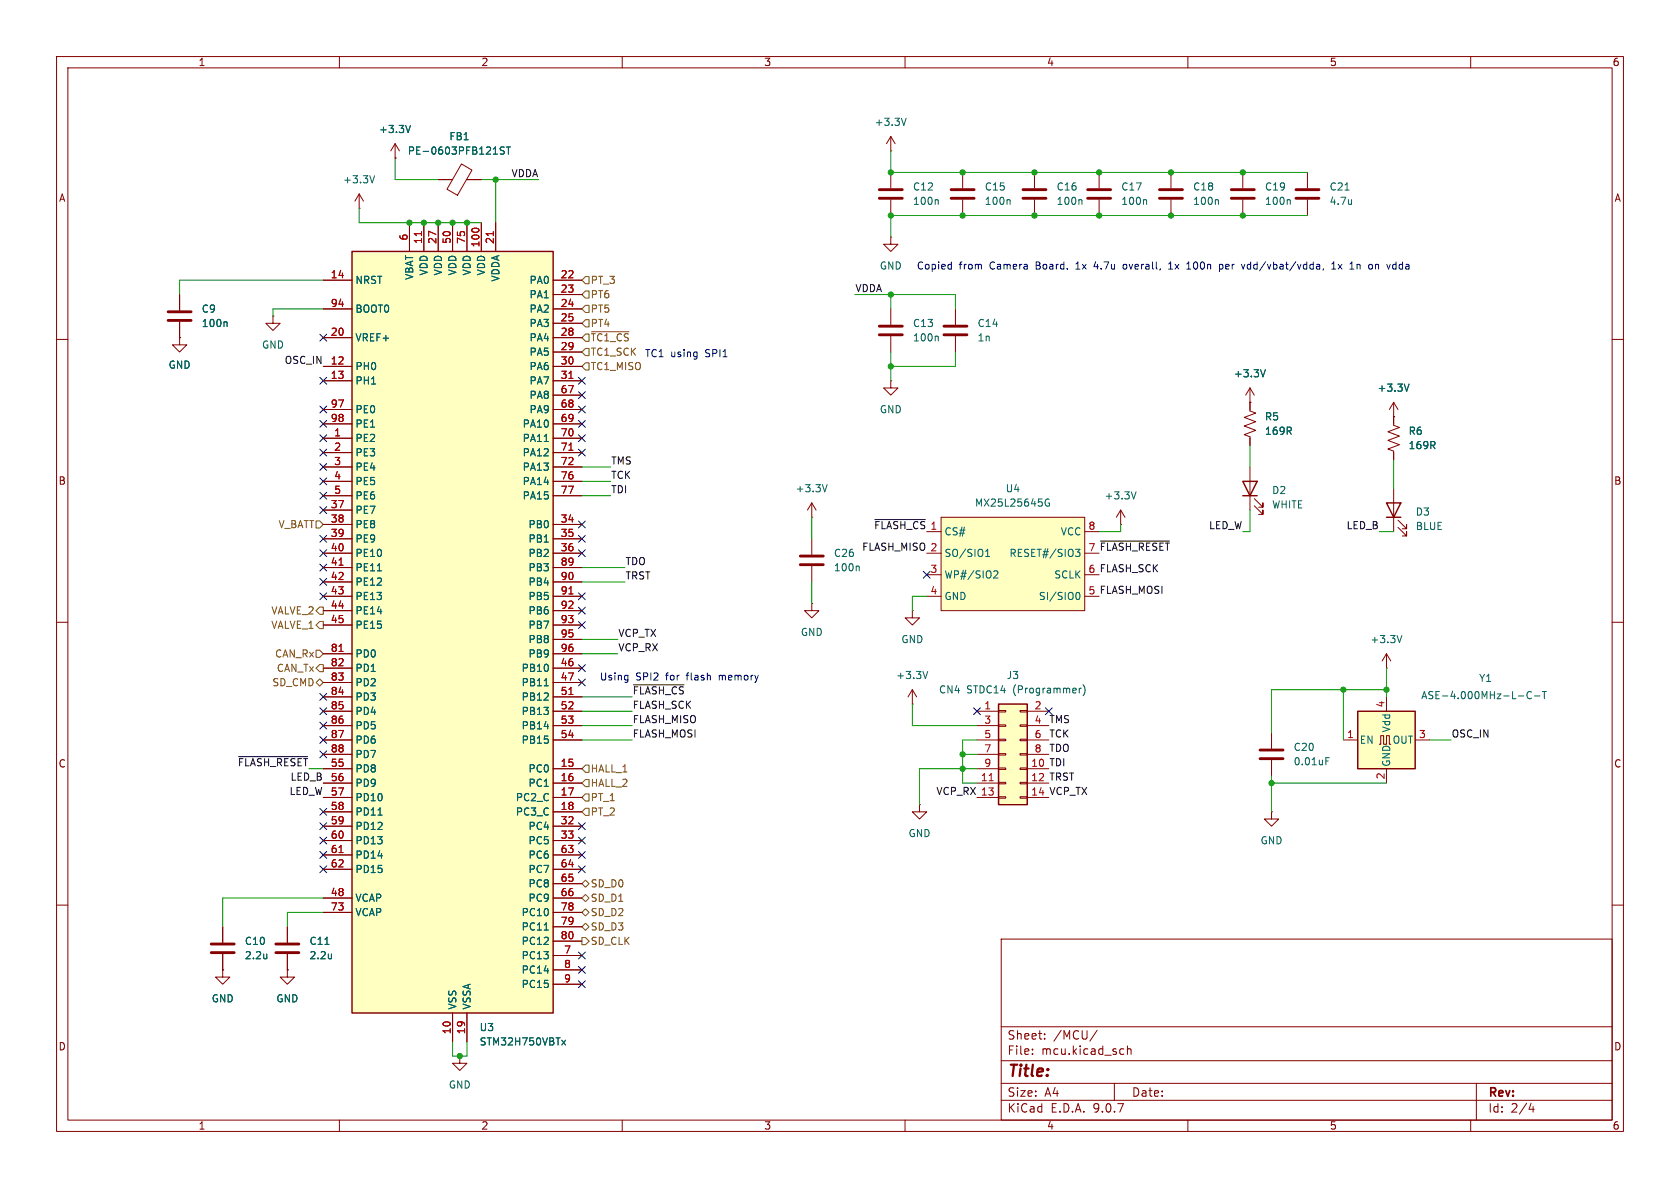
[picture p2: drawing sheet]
<svg xmlns="http://www.w3.org/2000/svg" width="297mm" height="210mm" viewBox="0 0 297 210" stroke-linecap="round" stroke-linejoin="round" font-family="sans-serif">
<g fill="none" stroke="#840000" stroke-width=".18">
<path d="M10 10h277v190h-277zM12 12h273v186h-273zM60 10v2M110 10v2M160 10v2M210 10v2M260 10v2M77.5 31.8h2.5M81.6 29l1.8 1.1-2.5 4.4-1.9-1zM82.5 31.8h2.6M31.7 52.1v2.8M31.7 56.9v2.8"/>
<path d="M48.3 55.9v1.3h1.2l-1.2 1.2-1.3-1.2h1.3M48.3 55.9h.1M10 60h2M285 60h2M10 110h2M143.5 106.7v1.3h1.3l-1.3 1.2-1.3-1.2h1.3M143.5 106.7h.1M285 110h2M224.8 143.5v1.3h1.3l-1.3 1.3-1.3-1.3h1.3M224.8 143.5h.1M10 160h2M177 166h108v32h-108z"/>
<path d="M285 160h2M60 198v2M110 198v2M160 198v2M177 194.5h108M177 191.5h108M177 187.5h108M177 181.5h108M182.5 186.3v.1M182.5 185.5v.1M184.7 183.6v.1M184.7 182.8v.1"/>
<path d="M194 182.1l-1.3 2M197 191.5v3M198.2 185.4l.5 .1M198.7 186.3l-.5 .1M199.3 185.5l.2-.1 .4 .1 .1 .9M199.3 184.9v1.5M210 198v2M260 198v2M261 191.5v6.5M270.7 195l-.4 1.1h.9M271 195.6v1"/>
</g>
<path d="M29.7 55.1h4.1M29.7 56.6h4.1" fill="none" stroke="#840000" stroke-width=".51"/>
<path d="M89.2 26h-.5l-.2 .1v.4l.5 .2 .2 .3-.3 .2h-.5M89.5 26h.7M89.9 26v1.2M40 56.9l.1 .2v.6" fill="none" stroke="#006464" stroke-width=".18"/>
<path d="M240 125.7h10.2v10.2h-10.2z" fill="#ffffc2"/>
<path d="M245.1 88.9h2.5l-1.2 2.5zM245.1 91.4h2.5M240 125.7h10.2v10.2h-10.2z" fill="none" stroke="#840000" stroke-width=".25"/>
<g fill="none" stroke="#840000" stroke-width=".18">
<path d="M63.5 36.8h.1M63.5 34.3l-.8 1.3M63.5 34.3l.8 1.3M63.5 34.3v2.5M69.8 27.9h.1M69.8 25.4l-.7 1.3M69.8 25.4l.8 1.3M69.8 25.4v2.5M157.5 26.7h.1M157.5 24.1l-.8 1.3M157.5 24.1l.7 1.3M157.5 24.1v2.6"/>
<path d="M170.2 30.5v2.8M170.2 35.3v2.8M31.7 59.7v1.3h1.3l-1.3 1.2-1.2-1.2h1.2M31.7 59.7h.1M157.5 41.9v1.3h1.2l-1.2 1.3-1.3-1.3h1.3M157.5 41.9h.1M157.5 54.6v2.8M157.5 59.4v2.8M168.9 54.6v2.8M168.9 59.4v2.8M157.5 67.3v1.3h1.2l-1.2 1.3-1.3-1.3h1.3M157.5 67.3h.1"/>
<path d="M221 71.1h.1M221 68.6v4l1 .4-2 .8 2 .7-2 .8 2 .8-2 .7 1 .4v1.5M221 68.6l-.8 1.3M221 68.6l.7 1.3M246.4 71.1v4.1l1 .4-2 .7 2 .8-2 .8 2 .7-2 .8 1 .4v1.5M246.4 73.7h.1M246.4 71.1l-.8 1.3M246.4 71.1l.7 1.3M198.1 92.7h.1M198.1 90.2l-.7 1.2M198.1 90.2l.8 1.2M198.1 90.2v2.5"/>
<path d="M246.4 86.4v7.6M247.1 93.2l1.6 1.5v-.7v.7h-.8M247.1 91.9l1.6 1.6v-.8v.8h-.8M161.3 108v1.2h1.3l-1.3 1.3-1.3-1.3h1.3M161.3 108h.1M245.1 118.1h.1M245.1 115.6v2.5M245.1 115.6l-.8 1.2M245.1 115.6l.8 1.2M161.3 124.5h.1M161.3 121.9l-.8 1.3M161.3 121.9l.8 1.3"/>
<path d="M161.3 121.9v2.6M224.8 129.5v2.8M224.8 134.4v2.8M237.5 130.8h2.5M243.8 131.6h.3v-1.6h.5v1.6h.5v-1.6h.5v1.6h.3M245.1 123.2v2.5M245.1 135.9v2.5M250.2 130.8h2.5M39.4 171.5v1.2h1.2l-1.2 1.3-1.3-1.3h1.3M39.4 171.5h.1M39.4 163.8v2.8M39.4 168.7v2.8"/>
<path d="M50.8 171.5v1.2h1.3l-1.3 1.3-1.3-1.3h1.3M50.8 171.5h.1M50.8 163.8v2.8M50.8 168.7v2.8M81.3 186.7v1.3h1.2l-1.2 1.2-1.3-1.2h1.3M81.3 186.7h.1"/>
</g>
<g fill="none" stroke="#006464" stroke-width=".18">
<path d="M66.2 31.1l-.4 1.2M72.6 22.2l-.5 1.2M160.2 20.9l-.4 1.3M178.4 35.3l.2 .2v.6M165.7 59.4l.2 .2v.7M223.7 65.3l-.4 1.3M249.1 67.9l-.4 1.3M200.8 86.9l-.4 1.3M164 118.7l-.4 1.3M247.8 112.3l-.4 1.3M234.4 134.5h.4M234.4 133.9h.6"/>
<path d="M268.4 123h1M270.7 122.4a.6 .6 0 0 0-.8 .4 .6 .6 0 0 0 .6 .7l.2-.1M271.3 123h.9M272.7 122.2h.7M273 122.2v1.3M47.2 168.6v.9M47.2 169.4h-.1M57.4 166.9h.8M58.6 168.6v.9M58.6 169.4h-.1"/>
</g>
<path d="M168.1 33.5h4.1M168.1 35.1h4.1M155.4 57.7h4.1M155.4 59.2h4.1M166.9 57.7h4M166.9 59.2h4M222.8 132.6h4M222.8 134.1h4M37.3 166.9h4.1M37.3 168.4h4.1M48.8 166.9h4M48.8 168.4h4" fill="none" stroke="#840000" stroke-width=".51"/>
<path d="M62.2 44.5h35.6v134.6h-35.6z" fill="#ffffc2"/>
<path d="M62.2 44.5h35.6v134.6h-35.6zM219.7 85.1h2.5l-1.2 2.5zM219.7 87.6h2.5" fill="none" stroke="#840000" stroke-width=".25"/>
<g fill="none" stroke="#840000" stroke-width=".18">
<path d="M72.4 39.4v5.1M74.9 39.4v5.1M77.5 39.4v5.1M80 39.4v5.1M82.5 39.4v5.1M85.1 39.4v5.1M87.6 39.4v5.1M157.5 30.5v2.8M157.5 35.3v2.8M182.9 30.5v2.8M182.9 35.3v2.8M194.3 30.5v2.8"/>
<path d="M194.3 35.3v2.8M207 30.5v2.8M207 35.3v2.8M219.7 30.5v2.8M219.7 35.3v2.8M231.1 30.5v2.8M231.1 35.3v2.8M57.1 49.5h5.1M57.1 54.6h5.1M57.1 59.7h5.1M97.8 49.5h5.1M97.8 54.6h5.1"/>
<path d="M97.8 59.7h5.1M97.8 52.1h5.1M97.8 57.2h5.1M57.1 64.8h5.1M57.1 67.3h5.1M57.1 72.4h5.1M57.1 74.9h5.1M57.1 77.5h5.1M97.8 64.8h5.1M97.8 67.3h5.1M97.8 72.4h5.1M97.8 74.9h5.1"/>
<path d="M97.8 77.5h5.1M97.8 62.2h5.1M97.8 69.9h5.1M57.1 80h5.1M57.1 82.6h5.1M57.1 85.1h5.1M57.1 87.6h5.1M57.1 90.2h5.1M57.1 92.7h5.1M57.1 95.3h5.1M57.1 97.8h5.1M97.8 80h5.1"/>
<path d="M97.8 82.6h5.1M97.8 85.1h5.1M97.8 87.6h5.1M97.8 92.7h5.1M97.8 95.3h5.1M97.8 97.8h5.1M143.5 91.4h.1M143.5 88.9l-.8 1.3M143.5 88.9l.8 1.3M143.5 88.9v2.5M221 82.6v7.6M221.7 89.4l1.6 1.5v-.7v.7h-.8"/>
<path d="M221.7 88.1l1.6 1.6v-.8v.8h-.8M57.1 100.3h5.1M57.1 102.9h5.1M57.1 105.4h5.1M57.1 108h5.1M57.1 110.5h5.1M57.1 115.6h5.1M57.1 118.1h5.1M97.8 100.3h5.1M97.8 102.9h5.1M97.8 105.4h5.1M97.8 108h5.1"/>
<path d="M97.8 110.5h5.1M97.8 115.6h5.1M97.8 118.1h5.1M97.8 113h5.1M57.1 120.7h5.1M57.1 123.2h5.1M57.1 125.7h5.1M57.1 128.3h5.1M57.1 130.8h5.1M57.1 133.4h5.1M57.1 135.9h5.1M57.1 138.4h5.1"/>
<path d="M97.8 120.7h5.1M97.8 123.2h5.1M97.8 125.7h5.1M97.8 128.3h5.1M97.8 130.8h5.1M97.8 135.9h5.1M97.8 138.4h5.1M57.1 141h5.1M57.1 143.5h5.1M57.1 146.1h5.1M57.1 148.6h5.1M57.1 151.1h5.1"/>
<path d="M57.1 153.7h5.1M57.1 158.8h5.1M97.8 141h5.1M97.8 143.5h5.1M97.8 146.1h5.1M97.8 148.6h5.1M97.8 151.1h5.1M97.8 153.7h5.1M97.8 158.8h5.1M97.8 156.2h5.1M57.1 161.3h5.1M80 179.1v5.1"/>
<path d="M82.5 179.1v5.1M97.8 161.3h5.1M97.8 163.8h5.1M97.8 166.4h5.1M97.8 168.9h5.1M97.8 171.5h5.1M97.8 174h5.1"/>
</g>
<g fill="none" stroke="#006464" stroke-width=".18">
<path d="M165.7 35.3l.2 .2v.6M191.1 35.3l.2 .2v.6M202.5 35.3l.2 .2v.6M215.2 35.3l.2 .2v.6M227.9 35.3l.2 .2v.6M237.8 33.6h.7M238.9 35.3v.8M238.9 36v.1M96.2 78h.7M146.2 85.7l-.4 1.2M66.7 100.9h.7M96.2 121.2h.7"/>
<path d="M66.8 144.1h.8M96.2 164.4h.7M99.3 183.9l.7 .8M100 183.9l-.7 .8"/>
</g>
<path d="M74.5 40.9v.8M87.2 40.9v.8M100.6 66.9h.7M100.6 79.6h.7M59.9 99.9h.8M59.9 115.2h.8M100.6 105h.7M100.6 122.8h.7M59.9 150.7h.8" fill="none" stroke="#a90000" stroke-width=".18"/>
<path d="M155.4 33.5h4.1M155.4 35.1h4.1M180.8 33.5h4.1M180.8 35.1h4.1M192.3 33.5h4M192.3 35.1h4M205 33.5h4M205 35.1h4M217.7 33.5h4M217.7 35.1h4M229.1 33.5h4.1M229.1 35.1h4.1" fill="none" stroke="#840000" stroke-width=".51"/>
<path d="M176.5 124.5h5.1v17.7h-5.1z" fill="#ffffc2"/>
<path d="M176.5 124.5h5.1v17.7h-5.1z" fill="none" stroke="#840000" stroke-width=".25"/>
<g fill="none" stroke="#840000" stroke-width=".18">
<path d="M172.7 125.7h3.8M172.7 128.3h3.8M172.7 130.8h3.8M172.7 133.4h3.8M172.7 135.9h3.8M172.7 138.4h3.8M176.5 125.6h1.3v.3h-1.3zM176.5 128.1h1.3v.3h-1.3zM176.5 130.7h1.3v.2h-1.3zM176.5 133.2h1.3v.3h-1.3zM176.5 135.8h1.3v.2h-1.3zM176.5 138.3h1.3v.3h-1.3z"/>
<path d="M180.3 125.6h1.3v.3h-1.3zM180.3 128.1h1.3v.3h-1.3zM180.3 130.7h1.3v.2h-1.3zM180.3 133.2h1.3v.3h-1.3zM180.3 135.8h1.3v.2h-1.3zM180.3 138.3h1.3v.3h-1.3zM181.6 125.7h3.8M181.6 128.3h3.8M181.6 130.8h3.8M181.6 133.4h3.8M181.6 135.9h3.8M181.6 138.4h3.8"/>
<path d="M162.6 142.2v1.3h1.2l-1.2 1.3-1.3-1.3h1.3M162.6 142.2h.1M172.7 141h3.8M176.5 140.8h1.3v.3h-1.3zM180.3 140.8h1.3v.3h-1.3zM181.6 141h3.8"/>
</g>
<path d="M174.9 138h.7" fill="none" stroke="#a90000" stroke-width=".18"/>
<path d="M190.8 121.7v.8M191.2 121.7l-.4 .2M191.5 121a1.46 1.46 0 0 1 0 2" fill="none" stroke="#006464" stroke-width=".18"/>
<path d="M166.4 91.4h25.4v16.6h-25.4z" fill="#ffffc2"/>
<g fill="none" stroke="#840000" stroke-width=".18">
<path d="M69.8 27.9h.1M72.4 39.4v5.1M74.9 39.4v5.1M77.5 39.4v5.1M77.5 31.8h2.5M80 39.4v5.1M82.5 39.4v5.1M82.5 31.8h2.6M85.1 39.4v5.1M87.6 39.4v5.1M31.7 59.7h.1M31.7 52.1v2.8"/>
<path d="M31.7 56.9v2.8M57.1 49.5h5.1M57.1 54.6h5.1M57.1 59.7h5.1M97.8 49.5h5.1M97.8 54.6h5.1M97.8 59.7h5.1M97.8 52.1h5.1M97.8 57.2h5.1M57.1 64.8h5.1M57.1 67.3h5.1M57.1 72.4h5.1"/>
<path d="M57.1 74.9h5.1M57.1 77.5h5.1M97.8 64.8h5.1M97.8 67.3h5.1M97.8 72.4h5.1M97.8 74.9h5.1M97.8 77.5h5.1M97.8 62.2h5.1M97.8 69.9h5.1M221 71.1h.1M221 71.1v1.3M221 77.5v1.2"/>
<path d="M246.4 73.7h.1M246.4 73.7v1.2M57.1 97.8h5.1M57.1 80h5.1M57.1 82.6h5.1M57.1 85.1h5.1M57.1 87.6h5.1M57.1 90.2h5.1M57.1 92.7h5.1M57.1 95.3h5.1M97.8 97.8h5.1M97.8 80h5.1"/>
<path d="M97.8 82.6h5.1M97.8 85.1h5.1M97.8 87.6h5.1M97.8 92.7h5.1M97.8 95.3h5.1M143.5 95.3v2.7M163.8 94h2.6M163.8 97.8h2.6M166.4 91.4h25.4v16.6h-25.4zM191.8 94h2.5M191.8 97.8h2.5M246.4 80v1.3"/>
<path d="M57.1 105.4h5.1M57.1 100.3h5.1M57.1 102.9h5.1M57.1 108h5.1M57.1 110.5h5.1M57.1 115.6h5.1M57.1 118.1h5.1M97.8 105.4h5.1M97.8 100.3h5.1M97.8 102.9h5.1M97.8 108h5.1M97.8 110.5h5.1"/>
<path d="M97.8 115.6h5.1M97.8 118.1h5.1M97.8 113h5.1M143.5 100.1v2.8M163.8 101.6h2.6M163.8 105.4h2.6M191.8 101.6h2.5M191.8 105.4h2.5M57.1 120.7h5.1M57.1 123.2h5.1M57.1 125.7h5.1M57.1 128.3h5.1"/>
<path d="M57.1 130.8h5.1M57.1 133.4h5.1M57.1 135.9h5.1M57.1 138.4h5.1M97.8 120.7h5.1M97.8 123.2h5.1M97.8 125.7h5.1M97.8 128.3h5.1M97.8 130.8h5.1M97.8 135.9h5.1M97.8 138.4h5.1M57.1 141h5.1"/>
<path d="M57.1 143.5h5.1M57.1 146.1h5.1M57.1 148.6h5.1M57.1 151.1h5.1M57.1 153.7h5.1M57.1 158.8h5.1M97.8 141h5.1M97.8 143.5h5.1M97.8 146.1h5.1M97.8 148.6h5.1M97.8 151.1h5.1M97.8 153.7h5.1"/>
<path d="M97.8 158.8h5.1M97.8 156.2h5.1M39.4 171.5h.1M39.4 163.8v2.8M39.4 168.7v2.8M50.8 171.5h.1M50.8 163.8v2.8M50.8 168.7v2.8M57.1 161.3h5.1M80 179.1v5.1M82.5 179.1v5.1M97.8 161.3h5.1"/>
<path d="M97.8 163.8h5.1M97.8 166.4h5.1M97.8 168.9h5.1M97.8 171.5h5.1M97.8 174h5.1"/>
</g>
<g fill="none" stroke="#006464" stroke-width=".18">
<path d="M72.6 22.2l-.5 1.2M89.2 26h-.5l-.2 .1v.4l.5 .2 .2 .3-.3 .2h-.5M89.5 26h.7M89.9 26v1.2M40 56.9l.1 .2v.6M96.2 78h.7M223.7 65.3l-.4 1.3M249.1 67.9l-.4 1.3M174.2 98.4h.8M174.2 97.5l.4-.4v1.3M185.5 88.3a.59 .59 0 0 0-.8 .5 .59 .59 0 0 0 .8 .6v-.5h-.2M190.1 97.1h.8l-.4 .5 .4 .1v.4l-.2 .3h-.4"/>
<path d="M66.7 100.9h.7M151.7 100.1l.2 .1v.7M175.7 101l.5-.1 .2 .4-.8 .9h.8M190.3 105l.2-.3a.68 .68 0 0 1 .4 .7 .68 .68 0 0 1-.4 .6l-.2-.3M96.2 121.2h.7M66.8 144.1h.8M47.2 168.6v.9M47.2 169.4h-.1M57.4 166.9h.8M58.6 168.6v.9M58.6 169.4h-.1M96.2 164.4h.7"/>
<path d="M99.3 183.9l.7 .8M100 183.9l-.7 .8"/>
</g>
<path d="M141.5 98.3h4M141.5 99.8h4" fill="none" stroke="#840000" stroke-width=".51"/>
<g fill="none" stroke="#725600" stroke-width=".18">
<path d="M103.5 51.4h.6v1.3h-.6l-.6-.6zM103.5 56.5h.6v1.3h-.6l-.6-.6zM103.5 48.9h.6v1.3h-.6l-.6-.7zM103.5 54h.6v1.2h-.6l-.6-.6zM103.5 59.1h.6v1.2h-.6l-.6-.6zM104.6 58.6h6.6M103.5 64.1h.6v1.3h-.6l-.6-.6zM103.5 61.6h.6v1.3h-.6l-.6-.7zM55.9 92.1h.6l.6 .6-.6 .6h-.6zM55.9 114.9h.6l.6 .7-.6 .6h-.6zM56.5 117.5h.6v1.2h-.6l-.6-.6zM56.5 107.3h.6v1.3h-.6l-.6-.6z"/>
<path d="M56.5 109.9h.6v1.2h-.6l-.6-.6zM56.5 120l.6 .7-.6 .6-.6-.6zM103.5 137.8h.6v1.3h-.6l-.6-.7zM103.5 135.3h.6v1.2h-.6l-.6-.6zM102.9 156.2l.6-.6 .6 .6-.6 .6zM102.9 158.8l.6-.7 .6 .7-.6 .6zM103.5 140.3h.6v1.3h-.6l-.6-.6zM103.5 142.9h.6v1.2h-.6l-.6-.6zM102.9 165.7h.6l.6 .7-.6 .6h-.6zM102.9 163.8l.6-.6 .6 .6-.6 .7zM102.9 161.3l.6-.6 .6 .6-.6 .6z"/>
</g>
<path d="M154.7 91.8h8.9M194.5 95.7h12.2M42.2 133.8h12.2M112 121.1h8.9" fill="none" stroke="#0f0f0f" stroke-width=".18"/>
<g fill="none" stroke="#009600" stroke-width=".18">
<path d="M63.5 36.8v2.6h21.6M69.8 27.9v3.9h7.7M85.1 31.8h10.1M87.6 31.8v7.6M157.5 26.7v3.8h73.6M231.1 38.1h-73.6v3.8M57.1 49.5h-25.4v2.6M57.1 54.6h-8.8v1.3M151.1 52.1h17.8v2.5M157.5 52.1v2.5M157.5 62.2v5.1M168.9 62.2v2.6h-11.4"/>
<path d="M221 78.7v3.9M102.9 85.1h5M102.9 82.6h5M102.9 87.6h5M143.5 91.4v3.9M198.1 92.7v1.3h-3.8M221 90.2v3.8h-1.3M243.8 94h2.6M246.4 81.3v5.1M102.9 100.3h7.6M102.9 113h6.3M102.9 115.6h6.3"/>
<path d="M102.9 102.9h7.6M143.5 102.9v3.8M163.8 105.4h-2.5v2.6M245.1 118.1v5.1M102.9 128.3h8.9M102.9 130.8h8.9M102.9 123.2h8.9M102.9 125.7h8.9M161.3 124.5v3.8h11.4M170.2 133.4h2.5M172.7 130.8h-2.5v7.6h2.5M172.7 135.9h-10.1v6.3"/>
<path d="M224.8 138.4h20.3M224.8 137.2v6.3M237.5 121.9v8.9M245.1 121.9h-20.3v7.6M252.7 130.8h3.8M57.1 158.8h-17.7v5M57.1 161.3h-6.3v2.5M80 184.2v2.5h2.5v-2.5"/>
</g>
<g fill="none" stroke="#000084" stroke-width=".18">
<path d="M56.5 59.1l1.3 1.2M57.8 59.1l-1.3 1.2M56.5 79.4l1.3 1.2M56.5 74.3l1.3 1.2M56.5 71.8l1.3 1.2M56.5 76.9l1.3 1.2M56.5 66.7l1.3 1.2M57.8 79.4l-1.3 1.2M57.8 74.3l-1.3 1.2M57.8 71.8l-1.3 1.2M57.8 76.9l-1.3 1.2M57.8 66.7l-1.3 1.2"/>
<path d="M102.3 71.8l1.2 1.2M102.3 69.2l1.2 1.3M102.3 66.7l1.2 1.2M102.3 76.9l1.2 1.2M102.3 79.4l1.2 1.2M102.3 74.3l1.2 1.2M103.5 76.9l-1.2 1.2M103.5 79.4l-1.2 1.2M103.5 71.8l-1.2 1.2M103.5 69.2l-1.2 1.3M103.5 66.7l-1.2 1.2M103.5 74.3l-1.2 1.2"/>
<path d="M56.5 81.9l1.3 1.3M56.5 84.5l1.3 1.2M56.5 97.2l1.3 1.2M56.5 99.7l1.3 1.2M56.5 94.6l1.3 1.3M56.5 89.6l1.3 1.2M56.5 87l1.3 1.2M57.8 81.9l-1.3 1.3M57.8 84.5l-1.3 1.2M57.8 97.2l-1.3 1.2M57.8 99.7l-1.3 1.2M57.8 94.6l-1.3 1.3"/>
<path d="M57.8 89.6l-1.3 1.2M57.8 87l-1.3 1.2M102.3 94.6l1.2 1.3M102.3 97.2l1.2 1.2M102.3 92.1l1.2 1.2M103.5 97.2l-1.2 1.2M103.5 94.6l-1.2 1.3M103.5 92.1l-1.2 1.2M56.5 104.8l1.3 1.2M56.5 102.3l1.3 1.2M57.8 104.8l-1.3 1.2M57.8 102.3l-1.3 1.2"/>
<path d="M102.3 104.8l1.2 1.2M102.3 109.9l1.2 1.2M102.3 107.3l1.2 1.3M102.3 117.5l1.2 1.2M103.5 104.8l-1.2 1.2M103.5 107.3l-1.2 1.3M103.5 109.9l-1.2 1.2M103.5 117.5l-1.2 1.2M163.2 101l1.2 1.2M164.4 101l-1.2 1.2M56.5 122.6l1.3 1.2M56.5 125.1l1.3 1.2"/>
<path d="M56.5 132.7l1.3 1.3M56.5 130.2l1.3 1.2M56.5 127.7l1.3 1.2M57.8 122.6l-1.3 1.2M57.8 125.1l-1.3 1.2M57.8 132.7l-1.3 1.3M57.8 130.2l-1.3 1.2M57.8 127.7l-1.3 1.2M102.3 120l1.2 1.3M103.5 120l-1.2 1.3M172.1 125.1l1.2 1.2M173.3 125.1l-1.2 1.2"/>
<path d="M184.8 125.1l1.2 1.2M186 125.1l-1.2 1.2M56.5 150.5l1.3 1.2M56.5 148l1.3 1.2M56.5 145.4l1.3 1.3M56.5 142.9l1.3 1.2M56.5 153.1l1.3 1.2M57.8 150.5l-1.3 1.2M57.8 148l-1.3 1.2M57.8 145.4l-1.3 1.3M57.8 142.9l-1.3 1.2M57.8 153.1l-1.3 1.2"/>
<path d="M102.3 153.1l1.2 1.2M102.3 145.4l1.2 1.3M102.3 150.5l1.2 1.2M102.3 148l1.2 1.2M103.5 153.1l-1.2 1.2M103.5 145.4l-1.2 1.3M103.5 150.5l-1.2 1.2M103.5 148l-1.2 1.2M102.3 173.4l1.2 1.2M102.3 168.3l1.2 1.2M102.3 170.8l1.2 1.3M103.5 173.4l-1.2 1.2"/>
<path d="M103.5 168.3l-1.2 1.2M103.5 170.8l-1.2 1.3"/>
</g>
<g fill="none" stroke="#0000c2" stroke-width=".18">
<path d="M168.1 46.7l.1 .1M168.2 46.3v1.3M168.2 47.5l-.1 .1M190.2 47.6h.7M190.3 46.6l-.1 .1M193.7 46.2l-.3 1h.8M199 46.7l-.3 .1-.2 .2 .1 .5 .4 .1M206.6 47.6h.7M206.6 46.7l.3-.4v1.3M209.8 47.6h.7M210 46.5l.2-.2v1.3M215.6 46.8l.4-.1 .2 .3-.1 .5h-.5"/>
<path d="M215.6 46.7v1.3M220.6 46.8l-.1 .2 .1 .5M233.1 46.7l.2 .2v.7M233.3 47.5l-.4 .1M233.3 47l-.4 .1M234 47.5l-.1 .3M235.4 47.6h.8M235.4 46.7l.4-.4v1.3M236.6 46.7l.6 .9M237.2 46.7l-.6 .9M239.9 46.7v.9M240.4 46.8l-.3-.1-.2 .1"/>
<path d="M243.2 46.8l.3-.1 .2 .2M246.7 46.7l.1 .1M246.8 46.3v1.3M246.8 47.5l-.1 .1M110.9 119.4h.1M111 119.4l-.1 1.1M111 120.2h-.1"/>
</g>
<path d="M74.5 40.9v.8M87.2 40.9v.8M100.6 66.9h.7M100.6 79.6h.7M59.9 99.9h.8M59.9 115.2h.8M100.6 105h.7M100.6 122.8h.7M59.9 150.7h.8" fill="none" stroke="#a90000" stroke-width=".18"/>
<g fill="#009600" stroke="#009600" stroke-width=".18">
<circle cx="224.8" cy="138.4" r=".46"/>
<circle cx="245.1" cy="121.9" r=".46"/>
<circle cx="237.5" cy="121.9" r=".46"/>
<circle cx="87.6" cy="31.8" r=".46"/>
<circle cx="82.5" cy="39.4" r=".46"/>
<circle cx="80" cy="39.4" r=".46"/>
<circle cx="81.3" cy="186.7" r=".46"/>
<circle cx="157.5" cy="64.8" r=".46"/>
<circle cx="170.2" cy="38.1" r=".46"/>
<circle cx="170.2" cy="30.5" r=".46"/>
<circle cx="182.9" cy="30.5" r=".46"/>
<circle cx="182.9" cy="38.1" r=".46"/>
<circle cx="157.5" cy="52.1" r=".46"/>
<circle cx="157.5" cy="30.5" r=".46"/>
<circle cx="157.5" cy="38.1" r=".46"/>
<circle cx="77.5" cy="39.4" r=".46"/>
<circle cx="74.9" cy="39.4" r=".46"/>
<circle cx="72.4" cy="39.4" r=".46"/>
<circle cx="219.7" cy="38.1" r=".46"/>
<circle cx="207" cy="30.5" r=".46"/>
<circle cx="207" cy="38.1" r=".46"/>
<circle cx="194.3" cy="30.5" r=".46"/>
<circle cx="194.3" cy="38.1" r=".46"/>
<circle cx="219.7" cy="30.5" r=".46"/>
<circle cx="170.2" cy="133.4" r=".46"/>
<circle cx="170.2" cy="135.9" r=".46"/>
</g>
<text font-size="2.8" fill="#840000" x="178" y="190.9">Title:</text>
<g font-size="2.1" fill="#840000">
<text x="178" y="184">Sheet:</text>
<text x="186.2" y="184">/MCU/</text>
<text x="178" y="186.7">File:</text>
<text x="184.1" y="186.7">mcu.kicad_sch</text>
<text x="178" y="196.9">KiCad</text>
<text x="178" y="194.1">Size:</text>
<text x="184.7" y="194.1">A4</text>
<text x="185.7" y="196.9">E.D.A.</text>
<text x="193.3" y="196.9">9.0.7</text>
<text x="200" y="194.1">Date:</text>
<text x="263" y="194.3">Rev:</text>
<text x="263" y="196.9">Id:</text>
<text x="267.1" y="196.9">2/4</text>
</g>
<g font-size="1.8" fill="#840000">
<text x="35" y="11.9">1</text>
<text x="85" y="11.9">2</text>
<text x="135" y="11.9">3</text>
<text x="185" y="11.9">4</text>
<text x="235" y="11.9">5</text>
<text x="285" y="11.9">6</text>
<text x="10.3" y="35.9">A</text>
<text x="285.3" y="35.9">A</text>
<text x="10.3" y="85.9">B</text>
<text x="285.3" y="85.9">B</text>
<text x="10.3" y="135.9">C</text>
<text x="285.3" y="135.9">C</text>
<text x="10.3" y="185.9">D</text>
<text x="285.3" y="185.9">D</text>
<text x="35" y="199.9">1</text>
<text x="85" y="199.9">2</text>
<text x="135" y="199.9">3</text>
<text x="185" y="199.9">4</text>
<text x="235" y="199.9">5</text>
<text x="285" y="199.9">6</text>
</g>
<g font-size="1.8" fill="#006464">
<text x="66.9" y="23.7">+3.3V</text>
<text x="154.5" y="22.5">+3.3V</text>
<text x="72" y="27.5">PE-0603PFB121ST</text>
<text x="79.3" y="25">FB1</text>
<text x="60.6" y="32.6">+3.3V</text>
<text x="161.3" y="33.9">C12</text>
<text x="174" y="33.9">C15</text>
<text x="186.7" y="33.9">C16</text>
<text x="198.1" y="33.9">C17</text>
<text x="210.8" y="33.9">C18</text>
<text x="223.5" y="33.9">C19</text>
<text x="235" y="33.9">C21</text>
<text x="161.3" y="36.4">100n</text>
<text x="174" y="36.4">100n</text>
<text x="186.7" y="36.4">100n</text>
<text x="198.1" y="36.4">100n</text>
<text x="210.8" y="36.4">100n</text>
<text x="223.5" y="36.4">100n</text>
<text x="235" y="36.4">4.7u</text>
<text x="155.4" y="47.9">GND</text>
<text x="62.7" y="50.4">NRST</text>
<text x="73.3" y="49.6" transform="rotate(-90 73.3 49.6)">VBAT</text>
<text x="75.8" y="48.8" transform="rotate(-90 75.8 48.8)">VDD</text>
<text x="78.3" y="48.8" transform="rotate(-90 78.3 48.8)">VDD</text>
<text x="80.9" y="48.8" transform="rotate(-90 80.9 48.8)">VDD</text>
<text x="83.4" y="48.8" transform="rotate(-90 83.4 48.8)">VDD</text>
<text x="86" y="48.8" transform="rotate(-90 86 48.8)">VDD</text>
<text x="88.5" y="49.9" transform="rotate(-90 88.5 49.9)">VDDA</text>
<text x="93.5" y="50.4">PA0</text>
<text x="93.5" y="52.9">PA1</text>
<text x="35.6" y="55.5">C9</text>
<text x="35.6" y="58">100n</text>
<text x="62.7" y="55.5">BOOT0</text>
<text x="93.5" y="55.5">PA2</text>
<text x="93.5" y="58">PA3</text>
<text x="161.3" y="58">C13</text>
<text x="172.7" y="58">C14</text>
<text x="29.7" y="65.4">GND</text>
<text x="46.2" y="61.8">GND</text>
<text x="62.7" y="60.6">VREF+</text>
<text x="62.7" y="65.6">PH0</text>
<text x="93.5" y="60.6">PA4</text>
<text x="93.5" y="63.1">PA5</text>
<text x="93.5" y="65.6">PA6</text>
<text x="161.3" y="60.6">100n</text>
<text x="172.7" y="60.6">1n</text>
<text x="62.7" y="68.2">PH1</text>
<text x="93.5" y="68.2">PA7</text>
<text x="93.5" y="70.7">PA8</text>
<text x="218" y="66.9">+3.3V</text>
<text x="243.4" y="69.4">+3.3V</text>
<text x="62.7" y="73.3">PE0</text>
<text x="62.7" y="75.8">PE1</text>
<text x="92.3" y="75.8">PA10</text>
<text x="93.5" y="73.3">PA9</text>
<text x="155.4" y="73.3">GND</text>
<text x="223.5" y="74.5">R5</text>
<text x="223.5" y="77.1">169R</text>
<text x="248.9" y="77.1">R6</text>
<text x="62.7" y="78.3">PE2</text>
<text x="62.7" y="80.9">PE3</text>
<text x="62.7" y="83.4">PE4</text>
<text x="92.3" y="78.3">PA11</text>
<text x="92.3" y="80.9">PA12</text>
<text x="92.3" y="83.4">PA13</text>
<text x="248.9" y="79.6">169R</text>
<text x="62.7" y="86">PE5</text>
<text x="62.7" y="88.5">PE6</text>
<text x="92.3" y="86">PA14</text>
<text x="92.3" y="88.5">PA15</text>
<text x="140.6" y="87.2">+3.3V</text>
<text x="172.3" y="89.8">MX25L25645G</text>
<text x="177.7" y="87.2">U4</text>
<text x="195.2" y="88.5">+3.3V</text>
<text x="224.8" y="87.5">D2</text>
<text x="62.7" y="91">PE7</text>
<text x="62.7" y="93.6">PE8</text>
<text x="93.3" y="93.6">PB0</text>
<text x="166.9" y="94.8">CS#</text>
<text x="187.4" y="94.8">VCC</text>
<text x="224.8" y="90.1">WHITE</text>
<text x="250.2" y="91.4">D3</text>
<text x="250.2" y="93.9">BLUE</text>
<text x="62.7" y="96.1">PE9</text>
<text x="62.7" y="98.7">PE10</text>
<text x="62.7" y="101.2">PE11</text>
<text x="93.3" y="96.1">PB1</text>
<text x="93.3" y="98.7">PB2</text>
<text x="93.3" y="101.2">PB3</text>
<text x="147.3" y="101.2">100n</text>
<text x="147.3" y="98.7">C26</text>
<text x="166.9" y="98.7">SO/SIO1</text>
<text x="178.4" y="98.7">RESET#/SIO3</text>
<text x="62.7" y="103.7">PE12</text>
<text x="62.7" y="106.3">PE13</text>
<text x="93.3" y="103.7">PB4</text>
<text x="93.3" y="106.3">PB5</text>
<text x="166.9" y="102.5">WP#/SIO2</text>
<text x="166.9" y="106.3">GND</text>
<text x="183.6" y="106.3">SI/SIO0</text>
<text x="186.3" y="102.5">SCLK</text>
<text x="62.7" y="108.8">PE14</text>
<text x="62.7" y="111.4">PE15</text>
<text x="93.3" y="108.8">PB6</text>
<text x="93.3" y="111.4">PB7</text>
<text x="93.3" y="113.9">PB8</text>
<text x="141.5" y="112.6">GND</text>
<text x="159.3" y="113.9">GND</text>
<text x="242.2" y="113.9">+3.3V</text>
<text x="62.7" y="116.4">PD0</text>
<text x="62.7" y="119">PD1</text>
<text x="92.1" y="119">PB10</text>
<text x="93.3" y="116.4">PB9</text>
<text x="62.7" y="121.5">PD2</text>
<text x="62.7" y="124.1">PD3</text>
<text x="92.1" y="121.5">PB11</text>
<text x="92.1" y="124.1">PB12</text>
<text x="158.3" y="120.2">+3.3V</text>
<text x="165.9" y="122.8">CN4</text>
<text x="170.9" y="122.8">STDC14</text>
<text x="177.9" y="120.2">J3</text>
<text x="179.2" y="122.8">(Programmer)</text>
<text x="251.2" y="123.8">ASE-4.000MHz-L-C-T</text>
<text x="261.4" y="120.8">Y1</text>
<text x="62.7" y="126.6">PD4</text>
<text x="62.7" y="129.1">PD5</text>
<text x="62.7" y="131.7">PD6</text>
<text x="92.1" y="126.6">PB13</text>
<text x="92.1" y="129.1">PB14</text>
<text x="92.1" y="131.7">PB15</text>
<text x="240.3" y="131.7">EN</text>
<text x="246" y="129.6" transform="rotate(-90 246 129.6)">Vdd</text>
<text x="246.1" y="131.7">OUT</text>
<text x="62.7" y="134.2">PD7</text>
<text x="62.7" y="136.8">PD8</text>
<text x="93.3" y="136.8">PC0</text>
<text x="228.6" y="135.5">0.01uF</text>
<text x="228.6" y="132.9">C20</text>
<text x="246" y="135.6" transform="rotate(-90 246 135.6)">GND</text>
<text x="62.7" y="139.3">PD9</text>
<text x="62.7" y="141.8">PD10</text>
<text x="91.1" y="141.8">PC2_C</text>
<text x="93.3" y="139.3">PC1</text>
<text x="62.7" y="144.4">PD11</text>
<text x="62.7" y="146.9">PD12</text>
<text x="62.7" y="149.5">PD13</text>
<text x="91.1" y="144.4">PC3_C</text>
<text x="93.3" y="146.9">PC4</text>
<text x="93.3" y="149.5">PC5</text>
<text x="160.5" y="148.2">GND</text>
<text x="222.8" y="149.5">GND</text>
<text x="62.7" y="152">PD14</text>
<text x="62.7" y="154.5">PD15</text>
<text x="93.3" y="152">PC6</text>
<text x="93.3" y="154.5">PC7</text>
<text x="62.7" y="159.6">VCAP</text>
<text x="93.3" y="157.1">PC8</text>
<text x="93.3" y="159.6">PC9</text>
<text x="43.2" y="167.2">C10</text>
<text x="54.6" y="167.2">C11</text>
<text x="62.7" y="162.2">VCAP</text>
<text x="92.1" y="162.2">PC10</text>
<text x="92.1" y="164.7">PC11</text>
<text x="92.1" y="167.2">PC12</text>
<text x="43.2" y="169.8">2.2u</text>
<text x="54.6" y="169.8">2.2u</text>
<text x="92.1" y="169.8">PC13</text>
<text x="92.1" y="172.3">PC14</text>
<text x="37.3" y="177.4">GND</text>
<text x="48.8" y="177.4">GND</text>
<text x="80.9" y="178.6" transform="rotate(-90 80.9 178.6)">VSS</text>
<text x="83.4" y="178.6" transform="rotate(-90 83.4 178.6)">VSSA</text>
<text x="92.1" y="174.9">PC15</text>
<text x="84.7" y="182.5">U3</text>
<text x="84.7" y="185">STM32H750VBTx</text>
<text x="79.2" y="192.6">GND</text>
</g>
<g font-size="1.8" fill="#0f0f0f">
<text x="90.3" y="31.4">VDDA</text>
<text x="151.1" y="51.7">VDDA</text>
<text x="50.2" y="64.4">OSC_IN</text>
<text x="107.9" y="82.2">TMS</text>
<text x="107.9" y="87.3">TDI</text>
<text x="107.9" y="84.7">TCK</text>
<text x="154.4" y="93.6">~{FLASH_CS}</text>
<text x="213.6" y="93.6">LED_W</text>
<text x="238" y="93.6">LED_B</text>
<text x="110.5" y="100">TDO</text>
<text x="152.3" y="97.4">FLASH_MISO 2</text>
<text x="192.3" y="97.5">7 ~{FLASH_RESET}</text>
<text x="192.3" y="101.3">6 FLASH_SCK</text>
<text x="110.5" y="102.5">TRST</text>
<text x="192.3" y="105.2">5 FLASH_MOSI</text>
<text x="109.2" y="112.7">VCP_TX</text>
<text x="109.2" y="115.2">VCP_RX</text>
<text x="111.8" y="125.4">FLASH_SCK</text>
<text x="111.8" y="122.8">~{FLASH_CS}</text>
<text x="111.8" y="130.5">FLASH_MOSI</text>
<text x="111.8" y="127.9">FLASH_MISO</text>
<text x="185.4" y="130.5">TCK</text>
<text x="185.4" y="127.9">TMS</text>
<text x="256.5" y="130.5">OSC_IN</text>
<text x="185.4" y="135.5">TDI</text>
<text x="185.4" y="133">TDO</text>
<text x="51.1" y="140.6">LED_W 57</text>
<text x="51.3" y="138.1">LED_B</text>
<text x="165.4" y="140.6">VCP_RX 13</text>
<text x="185.4" y="140.6">VCP_TX</text>
<text x="185.4" y="138.1">TRST</text>
</g>
<g font-size="1.8" fill="#a90000">
<text x="72.1" y="42.6" transform="rotate(-90 72.1 42.6)">6</text>
<text x="74.7" y="43.2" transform="rotate(-90 74.7 43.2)">11</text>
<text x="77.2" y="43.2" transform="rotate(-90 77.2 43.2)">27</text>
<text x="79.8" y="43.2" transform="rotate(-90 79.8 43.2)">50</text>
<text x="82.3" y="43.2" transform="rotate(-90 82.3 43.2)">75</text>
<text x="84.8" y="43.8" transform="rotate(-90 84.8 43.8)">100</text>
<text x="87.4" y="43.2" transform="rotate(-90 87.4 43.2)">21</text>
<text x="58.4" y="49.3">14</text>
<text x="99" y="49.3">22</text>
<text x="99" y="51.8">23</text>
<text x="58.4" y="54.4">94</text>
<text x="58.4" y="59.4">20</text>
<text x="99" y="54.4">24</text>
<text x="99" y="56.9">25</text>
<text x="99" y="59.4">28</text>
<text x="58.4" y="64.5">12</text>
<text x="99" y="62">29</text>
<text x="99" y="64.5">30</text>
<text x="58.4" y="67.1">13</text>
<text x="99" y="67.1">31</text>
<text x="99" y="69.6">67</text>
<text x="58.4" y="72.1">97</text>
<text x="58.4" y="74.7">98</text>
<text x="59" y="77.2">1</text>
<text x="99" y="72.1">68</text>
<text x="99" y="74.7">69</text>
<text x="99" y="77.2">70</text>
<text x="59" y="79.8">2</text>
<text x="59" y="82.3">3</text>
<text x="99" y="79.8">71</text>
<text x="99" y="82.3">72</text>
<text x="58.4" y="89.9">37</text>
<text x="59" y="84.8">4</text>
<text x="59" y="87.4">5</text>
<text x="99" y="84.8">76</text>
<text x="99" y="87.4">77</text>
<text x="58.4" y="92.5">38</text>
<text x="58.4" y="95">39</text>
<text x="99" y="92.5">34</text>
<text x="99" y="95">35</text>
<text x="164.4" y="93.7">1</text>
<text x="192.3" y="93.7">8</text>
<text x="58.4" y="97.5">40</text>
<text x="58.4" y="100.1">41</text>
<text x="99" y="97.5">36</text>
<text x="99" y="100.1">89</text>
<text x="164.4" y="101.3">3</text>
<text x="58.4" y="102.6">42</text>
<text x="58.4" y="105.2">43</text>
<text x="58.4" y="107.7">44</text>
<text x="99" y="102.6">90</text>
<text x="99" y="105.2">91</text>
<text x="99" y="107.7">92</text>
<text x="164.4" y="105.2">4</text>
<text x="58.4" y="110.2">45</text>
<text x="99" y="110.2">93</text>
<text x="99" y="112.8">95</text>
<text x="58.4" y="115.3">81</text>
<text x="58.4" y="117.9">82</text>
<text x="99" y="115.3">96</text>
<text x="99" y="117.9">46</text>
<text x="58.4" y="120.4">83</text>
<text x="58.4" y="122.9">84</text>
<text x="58.4" y="125.5">85</text>
<text x="99" y="120.4">47</text>
<text x="99" y="122.9">51</text>
<text x="99" y="125.5">52</text>
<text x="173.9" y="125.5">1</text>
<text x="182.8" y="125.5">2</text>
<text x="244.9" y="125.2" transform="rotate(-90 244.9 125.2)">4</text>
<text x="58.4" y="128">86</text>
<text x="58.4" y="130.6">87</text>
<text x="99" y="128">53</text>
<text x="99" y="130.6">54</text>
<text x="173.9" y="128">3</text>
<text x="173.9" y="130.6">5</text>
<text x="182.8" y="128">4</text>
<text x="182.8" y="130.6">6</text>
<text x="238.1" y="130.6">1</text>
<text x="250.8" y="130.6">3</text>
<text x="58.4" y="133.1">88</text>
<text x="58.4" y="135.6">55</text>
<text x="99" y="135.6">15</text>
<text x="173.9" y="133.1">7</text>
<text x="173.9" y="135.6">9</text>
<text x="182.2" y="135.6">10</text>
<text x="182.8" y="133.1">8</text>
<text x="244.9" y="137.9" transform="rotate(-90 244.9 137.9)">2</text>
<text x="58.4" y="138.2">56</text>
<text x="58.4" y="143.3">58</text>
<text x="58.4" y="140.7">57</text>
<text x="99" y="138.2">16</text>
<text x="99" y="140.7">17</text>
<text x="99" y="143.3">18</text>
<text x="173.3" y="138.2">11</text>
<text x="182.2" y="138.2">12</text>
<text x="182.2" y="140.7">14</text>
<text x="58.4" y="145.8">59</text>
<text x="58.4" y="148.3">60</text>
<text x="99" y="145.8">32</text>
<text x="99" y="148.3">33</text>
<text x="58.4" y="150.9">61</text>
<text x="58.4" y="153.4">62</text>
<text x="99" y="150.9">63</text>
<text x="99" y="153.4">64</text>
<text x="99" y="156">65</text>
<text x="58.4" y="158.5">48</text>
<text x="58.4" y="161">73</text>
<text x="99" y="158.5">66</text>
<text x="99" y="161">78</text>
<text x="99" y="163.6">79</text>
<text x="99" y="166.1">80</text>
<text x="99.6" y="168.7">7</text>
<text x="99.6" y="171.2">8</text>
<text x="99.6" y="173.7">9</text>
<text x="79.8" y="182.9" transform="rotate(-90 79.8 182.9)">10</text>
<text x="82.3" y="182.9" transform="rotate(-90 82.3 182.9)">19</text>
</g>
<g font-size="1.8" fill="#0000c2">
<text x="162" y="47.9">Copied</text>
<text x="169.6" y="47.9">from</text>
<text x="175.1" y="47.9">Camera</text>
<text x="183.4" y="47.9">Board.</text>
<text x="190.7" y="47.9">1x</text>
<text x="194.1" y="47.9">4.7u</text>
<text x="199.4" y="47.9">overall,</text>
<text x="207.7" y="47.9">1x</text>
<text x="211.1" y="47.9">100n</text>
<text x="217" y="47.9">per</text>
<text x="221.2" y="47.9">vdd/vbat/vdda,</text>
<text x="237.3" y="47.9">1x</text>
<text x="240.7" y="47.9">1n</text>
<text x="244.3" y="47.9">on</text>
<text x="247.7" y="47.9">vdda</text>
<text x="113.9" y="63.4">TC1</text>
<text x="118.6" y="63.4">using</text>
<text x="124.8" y="63.4">SPI1</text>
<text x="105.9" y="120.5">Using</text>
<text x="112.4" y="120.5">SPI2</text>
<text x="117.8" y="120.5">for</text>
<text x="121.7" y="120.5">flash</text>
<text x="127.6" y="120.5">memory</text>
</g>
<g font-size="1.8" fill="#725600">
<text x="104.3" y="52.9">PT6</text>
<text x="104.3" y="50.4">PT_3</text>
<text x="104.3" y="58">PT4</text>
<text x="104.3" y="55.5">PT5</text>
<text x="104.3" y="65.6">TC1_MISO</text>
<text x="104.3" y="63.1">TC1_SCK</text>
<text x="104.3" y="60.6">~{TC1_CS}</text>
<text x="49.1" y="93.6">V_BATT</text>
<text x="47.9" y="108.8">VALVE_2</text>
<text x="47.9" y="111.4">VALVE_1</text>
<text x="48.5" y="116.4">CAN_Rx</text>
<text x="48.8" y="119">CAN_Tx</text>
<text x="48" y="121.5">SD_CMD</text>
<text x="104.3" y="136.8">HALL_1</text>
<text x="104.3" y="141.8">PT_1</text>
<text x="104.3" y="139.3">HALL_2</text>
<text x="104.3" y="144.4">PT_2</text>
<text x="104.3" y="157.1">SD_D0</text>
<text x="104.3" y="159.6">SD_D1</text>
<text x="104.3" y="167.2">SD_CLK</text>
<text x="104.3" y="164.7">SD_D3</text>
<text x="104.3" y="162.2">SD_D2</text>
</g>
<text font-size="1.8" fill="#009600" x="41.9" y="135.5">~{FLASH_RESET}</text>
</svg>
